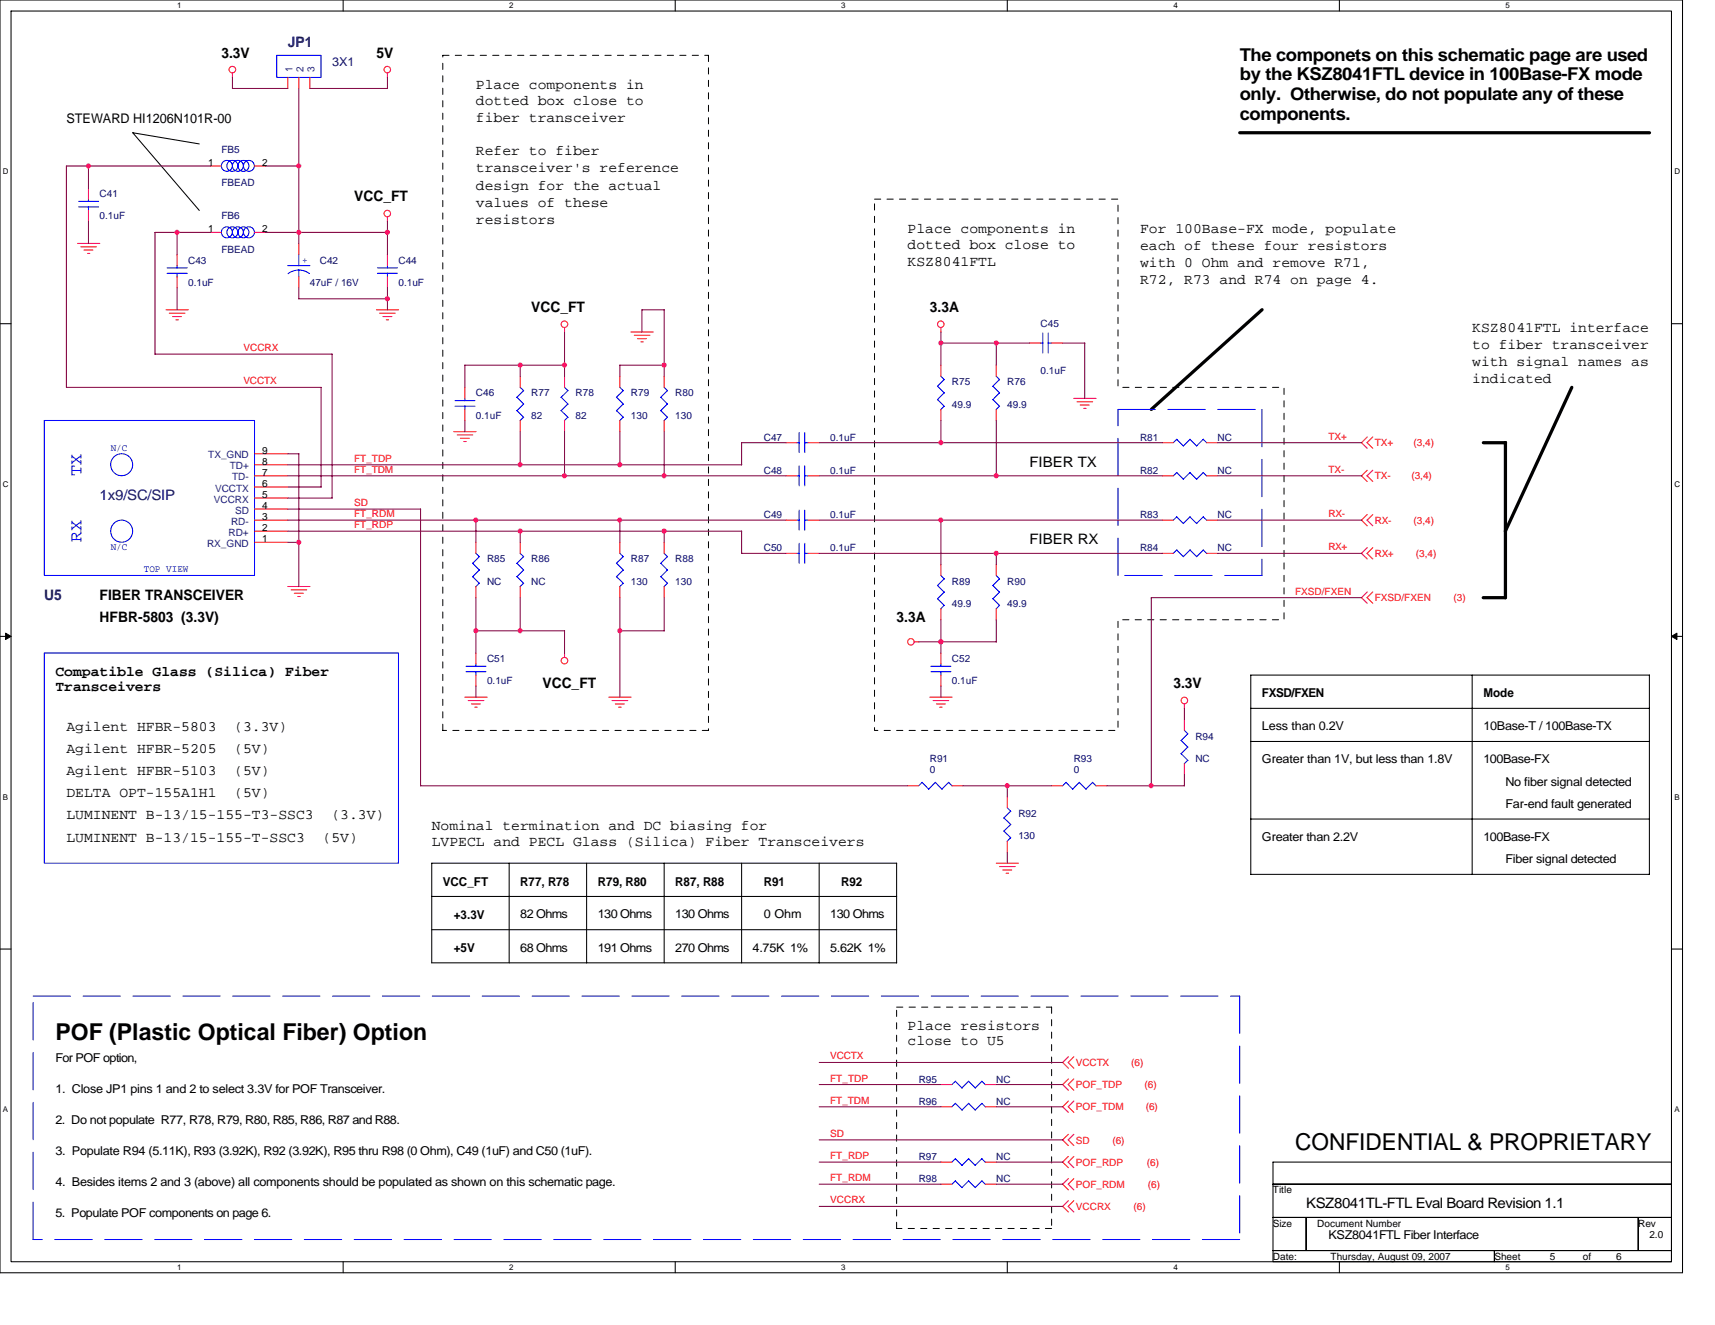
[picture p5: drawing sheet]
<svg xmlns="http://www.w3.org/2000/svg" width="279mm" height="216mm" viewBox="0 0 279 216" stroke-linecap="round" stroke-linejoin="round" font-family="sans-serif">
<path d="M0 0h274.1v207.4h-274.1zM1.8 1.8h270.5v203.8h-270.5z" fill="none" stroke="#000" stroke-width=".17"/>
<g fill="#fff">
<path d="M28.9 .2h.7v1.4h-.7z"/>
<path d="M28.9 205.8h.7v1.4h-.7z"/>
</g>
<path d="M55.9 0v1.8M55.9 205.6v1.8" fill="none" stroke="#000" stroke-width=".17"/>
<g fill="#fff">
<path d="M83 .2h.7v1.4h-.7z"/>
<path d="M83 205.8h.7v1.4h-.7z"/>
</g>
<path d="M110 0v1.8M110 205.6v1.8" fill="none" stroke="#000" stroke-width=".17"/>
<g fill="#fff">
<path d="M137.1 .2h.7v1.4h-.7z"/>
<path d="M137.1 205.8h.7v1.4h-.7z"/>
</g>
<path d="M164.1 0v1.8M164.1 205.6v1.8" fill="none" stroke="#000" stroke-width=".17"/>
<g fill="#fff">
<path d="M191.2 .2h.7v1.4h-.7z"/>
<path d="M191.2 205.8h.7v1.4h-.7z"/>
</g>
<path d="M218.2 0v1.8M218.2 205.6v1.8" fill="none" stroke="#000" stroke-width=".17"/>
<g fill="#fff">
<path d="M245.3 .2h.7v1.4h-.7z"/>
<path d="M245.3 205.8h.7v1.4h-.7z"/>
<path d="M.5 27.3h.9v1.4h-.9z"/>
<path d="M272.8 27.3h.9v1.4h-.9z"/>
<path d="M.5 78.2h.9v1.5h-.9z"/>
<path d="M272.8 78.2h.9v1.5h-.9z"/>
</g>
<path d="M0 52.7h1.8M272.3 52.7h1.8" fill="none" stroke="#000" stroke-width=".17"/>
<g fill="#fff">
<path d="M.5 129.2h.8v1.4h-.8z"/>
<path d="M272.8 129.2h.8v1.4h-.8z"/>
</g>
<path d="M0 103.7h1.8M272.3 103.7h1.8" fill="none" stroke="#000" stroke-width=".17"/>
<path d="M.9 103.2l.9 .5-.9 .5zM272.3 103.7l.9-.5v1z" fill="#000" stroke="#000" stroke-width=".16"/>
<g fill="#fff">
<path d="M.5 180.1h.8v1.4h-.8z"/>
<path d="M272.8 180.1h.8v1.4h-.8z"/>
</g>
<g fill="none" stroke="#000" stroke-width=".17">
<path d="M32.5 23.5l-10.9-1.9 10.9 12.7M203.8 115.4h64.9M239.8 110v32.5M203.8 133.5h64.9M203.8 120.8h64.9M0 154.6h1.8M70.3 146.1h75.8M70.3 156.9h75.8M70.3 151.5h75.8M83 140.7v16.2M95.6 140.7v16.2M108.2 140.7v16.2"/>
<path d="M120.8 140.7v16.2M133.5 140.7v16.2M146.1 140.7v16.2M146.1 140.7h-75.8v16.2M203.8 142.5h64.9M203.8 142.5v-32.5h64.9v32.5M272.3 154.6h1.8M207.4 189.4h64.9v3.6h-64.9zM207.4 193h64.9v5.4h-64.9zM207.4 198.4h5.4v5.4h-5.4zM212.8 198.4h54.1v5.4h-54.1zM266.9 198.4h5.4v5.4h-5.4z"/>
<path d="M207.4 203.8h36.1v1.8h-36.1zM243.5 203.8h28.8v1.8h-28.8z"/>
</g>
<path d="M202 21.6h66.7M205.6 50.5l-18 16.2M241.7 72.1h3.6v25.3M256.1 63.1l-10.9 23.5M241.6 97.4h3.7" fill="none" stroke="#000" stroke-width=".53"/>
<path d="M72.1 9h43.3M115.4 9v110M142.5 32.4h39.6v30.7h27.1v37.9h-27.1v18h-39.6zM72.1 119v-110M115.4 119h-43.3M146.1 164.1h25.2M171.3 164.1v36.1M146.1 200.2v-36.1M171.3 200.2h-25.2" fill="none" stroke="#000" stroke-width=".16" stroke-dasharray="1 1 1 1 1 1 1 1"/>
<g fill="none" stroke="#00f" stroke-width=".17">
<path d="M45.1 9h7.2v3.6h-7.2zM12.8 33.7h3.3M12.8 32.8h3.3M14.4 32.4v.4M14.4 33.7v.6M27.2 44.5h3.3M27.2 43.6h3.3M28.9 43.3v.4M28.9 44.5v.6M46.9 43.3h3.6M48.7 41.5v1.8M48.7 44v1.1"/>
<path d="M50.4 44.6l-1-.5-.8-.1-1 .2-.7 .4M61.5 44.5h3.2M61.5 43.6h3.2M63.1 43.3v.4M63.1 44.5v.6M169.5 55.9h.4M169.9 54.3v3.2M170.8 55.9h.5M170.8 54.3v3.2M7.2 68.5h34.3v25.3h-34.3zM74.1 66.2h3.3M74.1 65.3h3.3"/>
<path d="M75.7 64.9v.4M75.7 66.2v.5M84.2 64.7l1.1 1.1M84.2 66.9l1.1 1.1M84.8 63.1l.5 .6M85.3 63.6l-1.1 1.1M85.3 65.8l-1.1 1.1M85.3 68l-.6 .5M91.4 64.7l1.1 1.1M91.4 66.9l1.1 1.1M92 63.1l.5 .6-1.1 1M92.5 65.8l-1.1 1.1"/>
<path d="M92.5 68l-.6 .5M100.4 64.7l1.2 1.1M100.4 66.9l1.2 1.1M101 63.1l.6 .6M101.5 63.6l-1.1 1.1M101.5 65.8l-1.1 1.1M101.5 68l-.5 .5M107.7 64.7l1.1 1.1M108.2 63.1l.6 .6-1.2 1M108.7 65.8l-1.1 1.1 1.2 1.1M108.7 68l-.5 .5M129.8 77.5h.4"/>
<path d="M129.8 72.1h.4M130.2 70.5v3.2M130.2 75.9v3.3M131.1 77.5h.5M131.1 72.1h.5M131.1 70.5v3.2M131.1 75.9v3.3M152.7 62.9l1.1 1.1-1.1 1.1 1.1 1.1M153.3 61.3l.5 .6-1.1 1M153.8 66.2l-.5 .5M161.8 62.9l1.1 1.1M161.8 65.1l1.1 1.1"/>
<path d="M162.3 61.3l.6 .6M162.8 61.8l-1.1 1.1M162.8 64l-1.1 1.1M162.8 66.2l-.5 .5M191.7 77l1.1 1.1M191.7 71.6l1.1 1.1M191.7 77l-.5 .5M191.7 71.6l-.5 .5M193.9 77l1.1 1.1M193.9 71.6l1.1 1.1M193.9 77l-1.1 1.1M193.9 71.6l-1.1 1.1"/>
<path d="M196 77l.6 .6M196 71.6l.6 .6M196 77l-1.1 1.1M196 71.6l-1.1 1.1M77 91.8l1.1 1.1M77 94l1.1 1.1M77.5 90.2l.6 .5M78.1 90.7l-1.1 1.1M78.1 92.9l-1.1 1.1M78.1 95l-.6 .6M84.2 91.8l1.1 1.1M84.2 94l1.1 1.1"/>
<path d="M84.8 90.2l.5 .5M85.3 90.7l-1.1 1.1M85.3 92.9l-1.1 1.1M85.3 95l-.6 .6M100.4 91.8l1.2 1.1M100.4 94l1.2 1.1M101 90.2l.6 .5M101.5 90.7l-1.1 1.1M101.5 92.9l-1.1 1.1M101.5 95l-.5 .6M107.7 91.8l1.1 1.1M108.2 90.2l.6 .5-1.2 1.1"/>
<path d="M108.7 92.9l-1.1 1.1 1.2 1.1M108.7 95l-.5 .6M129.8 90.2h.4M129.8 84.8h.4M130.2 83.1v3.3M130.2 88.5v3.3M131.1 90.2h.5M131.1 84.8h.5M131.1 83.1v3.3M131.1 88.5v3.3M152.7 95.4l1.1 1.1-1.1 1.1M152.7 97.6l1.1 1.1-.5 .5"/>
<path d="M153.3 93.8l.5 .5-1.1 1.1M161.8 95.4l1.1 1.1M161.8 97.6l1.1 1.1M162.3 93.8l.6 .5M162.8 94.3l-1.1 1.1M162.8 96.5l-1.1 1.1M162.8 98.6l-.5 .6M191.2 90.2l.5-.6 1.1 1.1M191.7 84.2l1.1 1.1M191.7 84.2l-.5 .6M192.8 90.7l1.1-1.1 1.1 1.1M193.9 84.2l1.1 1.1"/>
<path d="M193.9 84.2l-1.1 1.1M196 84.2l.6 .6M196 84.2l-1.1 1.1M196.6 90.2l-.6-.6-1.1 1.1M7.2 106.4h57.7v34.3h-57.7zM75.9 109.5h3.3M75.9 108.6h3.3M77.5 108.2v.4M77.5 109.4v.6M151.7 109.5h3.2M151.7 108.6h3.2M153.3 108.2v.4"/>
<path d="M153.3 109.4v.6M193 119l.5 .6M193.5 119.6l-1.1 1.1M150.2 127.5l1.1 1.1M150.2 127.5l-.5 .5M152.4 127.5l1.1 1.1M152.4 127.5l-1.1 1.1M154.5 127.5l.6 .6M154.6 127.5l-1.1 1.1M163.6 133.3l1.1 1.1-1.2 1M163.6 135.4l1.1 1.1-.6 .6M164.1 131.6l.6 .6-1.2 1.1"/>
<path d="M173.7 127.5l1.1 1.1M173.7 127.5l-.6 .5M175.8 127.5l1.1 1.1M175.9 127.5l-1.1 1.1M178 127.5l.6 .6M178 127.5l-1.1 1.1M192.4 120.6l1.1 1.2M192.4 122.8l1.1 1.1M193.5 121.7l-1.1 1.1M193.5 123.9l-.6 .6M155.6 176.2l1.1 1.1M155.7 176.2l-.6 .5"/>
<path d="M155.7 179.8l-.6 .5M157.8 176.2l1.1 1.1M157.8 176.2l-1.1 1.1M157.8 179.8l-1.1 1.1-1.1-1.1M160 176.2l.5 .5M160 179.8l.5 .6M160 176.2l-1.1 1.1M160 179.8l-1.1 1.1-1.1-1.1M155.6 188.8l1.1 1.1M155.6 192.4l1.1 1.1M155.7 188.8l-.6 .6M155.7 192.4l-.6 .6"/>
<path d="M157.8 188.8l1.1 1.1M157.8 192.4l1.1 1.1M157.8 188.8l-1.1 1.1M157.8 192.4l-1.1 1.1M160 188.8l.5 .6M160 192.4l.5 .6M160 188.8l-1.1 1.1M160 192.4l-1.1 1.1"/>
<circle cx="37" cy="37.9" r=".89"/>
<circle cx="37" cy="27" r=".89"/>
<circle cx="37.9" cy="37.9" r=".9"/>
<circle cx="37.9" cy="27" r=".9"/>
<circle cx="38.8" cy="37.9" r=".89"/>
<circle cx="38.8" cy="27" r=".89"/>
<circle cx="39.7" cy="37.9" r=".89"/>
<circle cx="39.7" cy="27" r=".89"/>
<circle cx="40.6" cy="37.9" r=".89"/>
<circle cx="40.6" cy="27" r=".89"/>
<circle cx="19.8" cy="75.7" r="1.79"/>
<circle cx="19.8" cy="86.5" r="1.8"/>
</g>
<path d="M182.1 66.7h23.5M205.6 66.7v27.1M182.1 93.8v-27.1M205.6 93.8h-23.5M5.4 162.3h196.6M202 162.3v39.7M5.4 202v-39.7M202 202h-196.6" fill="none" stroke="#00f" stroke-width=".16" stroke-dasharray="6.1 2"/>
<g fill="none" stroke="#f00" stroke-width=".17">
<path d="M37.9 11.9v.7M46.9 12.6v1.8M48.7 12.6v1.8M50.5 12.6v1.8M63.1 11.9v.7M12.6 39.7h3.7M14.4 30.6v1.8M14.4 34.3v1.8M34.3 37.9h1.8M34.3 27.1h1.8M41.5 37.9h1.8M41.5 27.1h1.8"/>
<path d="M48.7 39.7v1.8M63.1 35.3v.8M13.2 40.2h2.5M13.7 40.7h1.4M14.2 41.3h.4M27.1 50.5h3.6M27.6 51h2.5M28.1 51.6h1.5M28.7 52.1h.4M28.9 41.5v1.8M28.9 45.1v1.8M48.7 45.1v1.8"/>
<path d="M61.3 50.5h3.6M61.8 51h2.6M62.4 51.6h1.4M62.9 52.1h.4M63.1 41.5v1.8M63.1 45.1v1.8M92 53.4v.7M102.8 54.1h3.6M103.3 54.6h2.6M103.8 55.2h1.5M104.4 55.7h.4M153.3 53.4v.7"/>
<path d="M153.3 59.5v1.8M162.3 59.5v1.8M167.7 55.9h1.8M171.3 55.9h1.8M41.5 77.5h5.4M41.5 79.4h5.4M41.5 73.9h5.4M41.5 75.7h5.4M73.9 70.3h3.7M74.5 70.9h2.5M75 71.4h1.5M75.6 71.9h.3"/>
<path d="M75.7 63.1v1.8M75.7 66.7v1.8M84.8 61.3v1.8M84.8 68.5v1.8M92 61.3v1.8M92 68.5v1.8M101 61.3v1.8M101 68.5v1.8M108.2 61.3v1.8M108.2 68.5v1.8M128 77.5h1.8M128 72.1h1.8"/>
<path d="M131.6 77.5h1.9M131.6 72.1h1.9M153.3 66.7v1.8M162.3 66.7v1.8M174.9 64.9h3.7M175.5 65.5h2.5M176 66h1.4M176.6 66.5h.3M189.4 77.5h1.8M189.4 72.1h1.8M196.6 77.5h1.8M196.6 72.1h1.8"/>
<path d="M222.7 71.2l-.9 .9 .9 .9M222.7 76.6l-.9 .9 .9 1M223.6 71.2l-.9 .9 .9 .9M223.6 76.6l-.9 .9 .9 1M41.5 88.4h5.4M41.5 81.2h5.4M41.5 83h5.4M41.5 84.8h5.4M41.5 86.6h5.4M46.9 95.6h3.6M47.4 96.1h2.6M47.9 96.7h1.5"/>
<path d="M48.5 97.2h.4M77.5 88.4v1.8M77.5 95.6v1.8M84.8 88.4v1.8M84.8 95.6v1.8M101 88.4v1.8M101 95.6v1.8M108.2 88.4v1.8M108.2 95.6v1.8M128 84.8h1.8M128 90.2h1.8M131.6 84.8h1.9"/>
<path d="M131.6 90.2h1.9M153.3 92v1.8M153.3 99.2v1.8M162.3 92v1.8M162.3 99.2v1.8M189.4 84.8h1.8M189.4 90.2h1.8M196.6 84.8h1.8M196.6 90.2h1.8M222.7 83.8l-.9 1 .9 .9M222.7 89.2l-.9 1 .9 .9M222.7 96.5l-.9 .9 .9 .9"/>
<path d="M223.6 83.8l-.9 1 .9 .9M223.6 89.2l-.9 1 .9 .9M223.6 96.5l-.9 .9 .9 .9M75.7 113.6h3.7M76.3 114.2h2.5M76.8 114.7h1.5M77.4 115.2h.3M77.5 106.4v1.8M77.5 110v1.8M92 106.4v.7M99.2 113.6h3.6M99.7 114.2h2.6"/>
<path d="M100.2 114.7h1.5M100.8 115.2h.4M148.9 104.6h.8M151.5 113.6h3.6M152 114.2h2.6M152.5 114.7h1.5M153.1 115.2h.4M153.3 106.4v1.8M153.3 110v1.8M193 114.7v.7M193 117.2v1.8M147.9 128h1.8"/>
<path d="M155.1 128h1.8M164.1 129.8v1.8M164.1 137.1v1.8M171.3 128h1.8M178.5 128h1.8M193 124.4v1.8M162.3 140.7h3.6M162.8 141.2h2.6M163.4 141.8h1.4M163.9 142.3h.4M153.3 176.7h1.8M160.5 176.7h1.8"/>
<path d="M174.1 175.8l-1 .9 1 1M174.1 179.4l-1 .9 1 1M174.1 172.2l-1 .9 1 1M174.9 175.8l-.9 .9 .9 1M174.9 179.4l-.9 .9 .9 1M174.9 172.2l-.9 .9 .9 1M153.3 180.3h1.8M153.3 189.4h1.8M153.3 193h1.8M160.5 180.3h1.8M160.5 189.4h1.8M160.5 193h1.8"/>
<path d="M174.1 184.8l-1 .9 1 1M174.1 188.4l-1 1 1 .9M174.1 192l-1 1 1 .9M174.1 195.6l-1 1 1 .9M174.9 184.8l-.9 .9 .9 1M174.9 188.4l-.9 1 .9 .9M174.9 192l-.9 1 .9 .9M174.9 195.6l-.9 1 .9 .9"/>
<circle cx="37.9" cy="11.3" r=".54"/>
<circle cx="63.1" cy="11.3" r=".53"/>
<circle cx="63.1" cy="34.8" r=".53"/>
<circle cx="92" cy="52.8" r=".54"/>
<circle cx="153.3" cy="52.8" r=".53"/>
<circle cx="92" cy="107.7" r=".54"/>
<circle cx="148.4" cy="104.6" r=".53"/>
<circle cx="192.9" cy="114.1" r=".53"/>
</g>
<g fill="none" stroke="#800040" stroke-width=".17">
<path d="M37.9 12.6v1.8h9M48.7 14.4v25.3M63.1 12.6v1.8h-12.6M14.4 27.1v3.6M14.4 36.1v3.6M28.9 37.9v3.6M34.3 27.1h-23.5v36h41.5M34.3 37.9h-9v19.8h28.8M43.3 27.1h5.4M43.3 37.9h19.8M63.1 36.1v5.4M28.9 46.9v3.6"/>
<path d="M48.7 46.9v1.8M48.7 48.7h14.4M54.1 57.7v23.5M63.1 46.9v3.6M84.8 59.5v1.8M92 54.1v7.2M92 59.5h-16.3v3.6M104.6 54.1v-3.6h3.6v10.8M108.2 59.5h-7.2v1.8M153.3 55.9h14.4M153.3 54.1v5.4M162.3 55.9v3.6"/>
<path d="M173.1 55.9h3.6v9M46.9 77.5h81.2M46.9 75.7h73.9M46.9 73.9h1.8M46.9 79.4h5.4M48.7 73.9v21.7M52.3 63.1v16.3M75.7 68.5v1.9M84.8 70.3v5.5M92 70.3v7.3M101 70.3v5.5M108.2 70.3v7.3"/>
<path d="M128.1 72.1h-7.3v3.7M133.5 77.5h55.9M133.5 72.1h55.9M153.3 68.5v3.7M162.3 68.5v9.1M198.4 77.5h23.4M198.4 72.1h23.4M46.9 86.6h73.9M46.9 84.8h81.2M46.9 83h21.6M46.9 88.4h1.8M46.9 81.2h7.2"/>
<path d="M68.5 83v45.1l79.4-.1M77.5 84.8v3.6M77.5 97.4v9M84.8 86.6v1.8M84.8 97.4v5.4M101 84.8v3.6M101 97.4v16.2M108.2 97.4v5.4h-7.2M108.2 86.6v1.8M120.8 86.6v3.6h7.3M133.5 84.8h55.9M133.5 90.2h55.9"/>
<path d="M153.3 84.8v7.2M162.3 90.2v1.8M198.4 84.8h23.4M198.4 90.2h23.4M221.8 97.4h-34.2v30.7M77.5 102.8h14.5M77.5 111.8v1.8M92 102.8v3.6M149.7 104.6h12.6M153.3 101v5.4M153.3 111.8v1.8M162.3 101v3.6"/>
<path d="M193 115.4v1.8M156.9 128h14.4M164.1 128v1.9M164.1 138.9v1.8M193 126.2v1.8h-12.7M133.5 176.7h19.8M133.5 173.1h39.6M162.3 176.7h10.8M133.5 180.3h19.8M133.5 185.7h39.6M133.5 193h19.8M133.5 196.6h39.6"/>
<path d="M133.5 189.4h19.8M162.3 180.3h10.8M162.3 193h10.8M162.3 189.4h10.8"/>
</g>
<g fill="#f0f" stroke="#f0f" stroke-width=".17">
<circle cx="108.2" cy="86.5" r=".35"/>
<circle cx="162.3" cy="77.5" r=".35"/>
<circle cx="153.3" cy="104.6" r=".35"/>
<circle cx="153.3" cy="84.7" r=".35"/>
<circle cx="153.3" cy="55.9" r=".35"/>
<circle cx="162.3" cy="90.2" r=".35"/>
<circle cx="101" cy="75.7" r=".35"/>
<circle cx="162.3" cy="55.9" r=".35"/>
<circle cx="153.3" cy="72.1" r=".35"/>
<circle cx="92" cy="59.5" r=".35"/>
<circle cx="108.2" cy="59.5" r=".35"/>
<circle cx="63.1" cy="48.7" r=".35"/>
<circle cx="14.4" cy="27" r=".35"/>
<circle cx="84.7" cy="59.5" r=".35"/>
<circle cx="48.7" cy="27" r=".35"/>
<circle cx="77.5" cy="102.8" r=".35"/>
<circle cx="101" cy="102.8" r=".35"/>
<circle cx="84.7" cy="102.8" r=".35"/>
<circle cx="63.1" cy="37.9" r=".35"/>
<circle cx="48.7" cy="37.9" r=".35"/>
<circle cx="48.7" cy="88.4" r=".35"/>
<circle cx="28.8" cy="37.9" r=".35"/>
<circle cx="84.7" cy="86.5" r=".35"/>
<circle cx="101" cy="84.7" r=".35"/>
<circle cx="84.7" cy="75.7" r=".35"/>
<circle cx="108.2" cy="77.5" r=".35"/>
<circle cx="77.5" cy="84.7" r=".35"/>
<circle cx="92" cy="77.5" r=".35"/>
<circle cx="187.5" cy="128" r=".35"/>
<circle cx="164.1" cy="128" r=".35"/>
</g>
<g font-size="3.8">
<text x="9" y="169.4">POF (Plastic Optical Fiber) Option</text>
<text x="211" y="187.3">CONFIDENTIAL &amp; PROPRIETARY</text>
</g>
<g font-size="2.9">
<text x="202" y="9.9">The componets on this schematic page are used</text>
<text x="202" y="13.1">by the KSZ8041FTL device in 100Base-FX mode</text>
<text x="202" y="16.3">only. Otherwise, do not populate any of these</text>
<text x="202" y="19.5">components.</text>
</g>
<g font-size="2.9" fill="#00f">
<text x="13.3" y="77.5" transform="rotate(-90 13.3 77.5)">TX</text>
<text x="13.3" y="88.4" transform="rotate(-90 13.3 88.4)">RX</text>
</g>
<g font-size="2.3">
<text x="36.1" y="9.4">3.3V</text>
<text x="61.3" y="9.4">5V</text>
<text x="77.5" y="14.5">Place components in</text>
<text x="77.5" y="17.2">dotted box close to</text>
<text x="77.5" y="19.9">fiber transceiver</text>
<text x="77.5" y="25.3">Refer to fiber</text>
<text x="77.5" y="28.1">transceiver's reference</text>
<text x="57.7" y="32.8">VCC_FT</text>
<text x="77.5" y="30.9">design for the actual</text>
<text x="77.5" y="33.7">values of these</text>
<text x="77.5" y="36.5">resistors</text>
<text x="147.9" y="37.9">Place components in</text>
<text x="147.9" y="40.6">dotted box close to</text>
<text x="185.7" y="37.9">For 100Base-FX mode, populate</text>
<text x="185.7" y="40.7">each of these four resistors</text>
<text x="147.9" y="43.3">KSZ8041FTL</text>
<text x="185.7" y="43.5">with 0 Ohm and remove R71,</text>
<text x="185.7" y="46.2">R72, R73 and R74 on page 4.</text>
<text x="86.6" y="50.9">VCC_FT</text>
<text x="151.5" y="50.9">3.3A</text>
<text x="239.8" y="54.2">KSZ8041FTL interface</text>
<text x="239.8" y="56.9">to fiber transceiver</text>
<text x="239.8" y="59.7">with signal names as</text>
<text x="239.8" y="62.5">indicated</text>
<text x="167.7" y="76">FIBER TX</text>
<text x="167.7" y="88.6">FIBER RX</text>
<text x="16.2" y="101.4">HFBR-5803 (3.3V)</text>
<text x="16.2" y="97.7">FIBER TRANSCEIVER</text>
<text x="146.1" y="101.4">3.3A</text>
<text x="9" y="110.2">Compatible Glass (Silica) Fiber</text>
<text x="9" y="112.5">Transceivers</text>
<text x="88.4" y="112.2">VCC_FT</text>
<text x="191.2" y="112.2">3.3V</text>
<text x="10.8" y="119.1">Agilent HFBR-5803</text>
<text x="38.2" y="119.1">(3.3V)</text>
<text x="10.8" y="122.7">Agilent HFBR-5205</text>
<text x="38.2" y="122.7">(5V)</text>
<text x="10.8" y="126.3">Agilent HFBR-5103</text>
<text x="10.8" y="129.9">DELTA OPT-155A1H1</text>
<text x="38.2" y="126.3">(5V)</text>
<text x="38.2" y="129.9">(5V)</text>
<text x="10.8" y="133.5">LUMINENT B-13/15-155-T3-SSC3</text>
<text x="10.8" y="137.1">LUMINENT B-13/15-155-T-SSC3</text>
<text x="52.5" y="137.1">(5V)</text>
<text x="54" y="133.5">(3.3V)</text>
<text x="70.3" y="135.3">Nominal termination and DC biasing for</text>
<text x="70.3" y="137.9">LVPECL and PECL Glass (Silica) Fiber Transceivers</text>
<text x="147.9" y="167.8">Place resistors</text>
<text x="147.9" y="170.3">close to U5</text>
<text x="212.8" y="196.8">KSZ8041TL-FTL Eval Board Revision 1.1</text>
</g>
<g font-size="2.3" fill="#000080">
<text x="46.9" y="7.6">JP1</text>
<text x="16.2" y="81.4">1x9/SC/SIP</text>
<text x="7.2" y="97.7">U5</text>
</g>
<text font-size="2.2" x="10.8" y="20">STEWARD HI1206N101R-00</text>
<text font-size="2" fill="#000080" x="54.1" y="10.8">3X1</text>
<g font-size="2">
<text x="205.6" y="113.6">FXSD/FXEN</text>
<text x="241.7" y="113.6">Mode</text>
<text x="205.6" y="119">Less than 0.2V</text>
<text x="241.7" y="119">10Base-T / 100Base-TX</text>
<text x="205.6" y="124.4">Greater than 1V, but less than 1.8V</text>
<text x="241.7" y="124.4">100Base-FX</text>
<text x="245.3" y="131.6">Far-end fault generated</text>
<text x="245.3" y="128">No fiber signal detected</text>
<text x="205.6" y="137">Greater than 2.2V</text>
<text x="241.7" y="137">100Base-FX</text>
<text x="245.3" y="140.6">Fiber signal detected</text>
<text x="72.1" y="144.3">VCC_FT</text>
<text x="73.9" y="149.7">+3.3V</text>
<text x="84.8" y="144.3">R77, R78</text>
<text x="84.8" y="149.6">82 Ohms</text>
<text x="97.4" y="149.6">130 Ohms</text>
<text x="97.4" y="144.3">R79, R80</text>
<text x="110" y="144.3">R87, R88</text>
<text x="110" y="149.6">130 Ohms</text>
<text x="124.4" y="149.6">0 Ohm</text>
<text x="124.4" y="144.3">R91</text>
<text x="135.3" y="149.6">130 Ohms</text>
<text x="137.1" y="144.3">R92</text>
<text x="73.9" y="155.1">+5V</text>
<text x="84.8" y="155.1">68 Ohms</text>
<text x="97.4" y="155.1">191 Ohms</text>
<text x="110" y="155.1">270 Ohms</text>
<text x="122.6" y="155.1">4.75K 1%</text>
<text x="135.3" y="155.1">5.62K 1%</text>
<text x="9" y="173.1">For POF option,</text>
<text x="9" y="178.1">1. Close JP1 pins 1 and 2 to select 3.3V for POF Transceiver.</text>
<text x="9" y="183.2">2. Do not populate R77, R78, R79, R80, R85, R86, R87 and R88.</text>
<text x="9" y="188.2">3. Populate R94 (5.11K), R93 (3.92K), R92 (3.92K), R95 thru R98 (0 Ohm), C49 (1uF) and C50 (1uF).</text>
<text x="9" y="193.3">4. Besides items 2 and 3 (above) all components should be populated as shown on this schematic page.</text>
<text x="9" y="198.3">5. Populate POF components on page 6.</text>
<text x="216.4" y="202">KSZ8041FTL Fiber Interface</text>
</g>
<g font-size="1.6" fill="#004080">
<text x="47.6" y="11.7" transform="rotate(-90 47.6 11.7)">1</text>
<text x="49.4" y="11.7" transform="rotate(-90 49.4 11.7)">2</text>
<text x="51.2" y="11.7" transform="rotate(-90 51.2 11.7)">3</text>
<text x="33.9" y="74.7">TX_GND</text>
<text x="37.4" y="76.5">TD+</text>
<text x="34.8" y="81.9">VCCRX</text>
<text x="35" y="80.1">VCCTX</text>
<text x="37.8" y="78.3">TD-</text>
<text x="38.3" y="83.7">SD</text>
<text x="33.7" y="89.1">RX_GND</text>
<text x="37.2" y="87.3">RD+</text>
<text x="37.6" y="85.5">RD-</text>
</g>
<g font-size="1.6">
<text x="33.9" y="27">1</text>
<text x="42.7" y="27">2</text>
<text x="33.9" y="37.8">1</text>
<text x="42.7" y="37.8">2</text>
<text x="42.7" y="73.9">9</text>
<text x="42.7" y="75.7">8</text>
<text x="42.7" y="77.5">7</text>
<text x="42.7" y="81.1">5</text>
<text x="42.7" y="82.9">4</text>
<text x="42.7" y="79.3">6</text>
<text x="42.7" y="88.3">1</text>
<text x="42.7" y="84.7">3</text>
<text x="42.7" y="86.5">2</text>
<text x="207.4" y="194.4">Title</text>
<text x="207.4" y="199.9">Size</text>
<text x="214.6" y="199.9">Document Number</text>
<text x="266.9" y="199.9">Rev</text>
<text x="268.7" y="201.7">2.0</text>
<text x="207.4" y="205.3">Date:</text>
<text x="216.8" y="205.3">Thursday, August 09, 2007</text>
<text x="243.5" y="205.3">Sheet</text>
<text x="252.5" y="205.3">5</text>
<text x="257.9" y="205.3">of</text>
<text x="263.3" y="205.3">6</text>
</g>
<g font-size="1.6" fill="#000080">
<text x="36.1" y="24.9">FB5</text>
<text x="16.2" y="32.1">C41</text>
<text x="16.2" y="35.8">0.1uF</text>
<text x="36.1" y="35.8">FB6</text>
<text x="36.1" y="30.3">FBEAD</text>
<text x="36.1" y="41.1">FBEAD</text>
<text x="30.6" y="42.9">C43</text>
<text x="30.6" y="46.6">0.1uF</text>
<text x="50.5" y="46.6">47uF / 16V</text>
<text x="52.1" y="42.9">C42</text>
<text x="64.9" y="42.9">C44</text>
<text x="64.9" y="46.6">0.1uF</text>
<text x="169.5" y="53.2">C45</text>
<text x="77.5" y="64.6">C46</text>
<text x="86.6" y="64.6">R77</text>
<text x="93.8" y="64.6">R78</text>
<text x="102.8" y="64.6">R79</text>
<text x="110" y="64.6">R80</text>
<text x="155.1" y="62.8">R75</text>
<text x="164.1" y="62.8">R76</text>
<text x="169.5" y="61">0.1uF</text>
<text x="77.5" y="68.2">0.1uF</text>
<text x="86.6" y="68.2">82</text>
<text x="93.8" y="68.2">82</text>
<text x="102.8" y="68.2">130</text>
<text x="110" y="68.2">130</text>
<text x="124.4" y="71.8">C47</text>
<text x="135.3" y="71.8">0.1uF</text>
<text x="155.1" y="66.4">49.9</text>
<text x="164.1" y="66.4">49.9</text>
<text x="185.7" y="71.8">R81</text>
<text x="198.4" y="71.8">NC</text>
<text x="124.4" y="77.2">C48</text>
<text x="135.3" y="77.2">0.1uF</text>
<text x="185.7" y="77.2">R82</text>
<text x="198.4" y="77.2">NC</text>
<text x="124.4" y="89.9">C50</text>
<text x="124.4" y="84.4">C49</text>
<text x="135.3" y="89.9">0.1uF</text>
<text x="135.3" y="84.4">0.1uF</text>
<text x="185.7" y="84.4">R83</text>
<text x="185.7" y="89.9">R84</text>
<text x="198.4" y="84.4">NC</text>
<text x="198.4" y="89.9">NC</text>
<text x="79.4" y="91.7">R85</text>
<text x="79.4" y="95.3">NC</text>
<text x="86.6" y="91.7">R86</text>
<text x="86.6" y="95.3">NC</text>
<text x="102.8" y="91.7">R87</text>
<text x="102.8" y="95.3">130</text>
<text x="110" y="91.7">R88</text>
<text x="110" y="95.3">130</text>
<text x="155.1" y="95.2">R89</text>
<text x="164.1" y="95.2">R90</text>
<text x="155.1" y="98.9">49.9</text>
<text x="164.1" y="98.9">49.9</text>
<text x="79.4" y="107.9">C51</text>
<text x="155.1" y="107.9">C52</text>
<text x="79.4" y="111.5">0.1uF</text>
<text x="155.1" y="111.5">0.1uF</text>
<text x="151.5" y="124.1">R91</text>
<text x="151.5" y="125.9">0</text>
<text x="174.9" y="124.1">R93</text>
<text x="174.9" y="125.9">0</text>
<text x="194.8" y="120.5">R94</text>
<text x="194.8" y="124.1">NC</text>
<text x="165.9" y="133.1">R92</text>
<text x="165.9" y="136.7">130</text>
<text x="149.7" y="176.4">R95</text>
<text x="162.3" y="176.4">NC</text>
<text x="149.7" y="180">R96</text>
<text x="162.3" y="180">NC</text>
<text x="149.7" y="189">R97</text>
<text x="162.3" y="189">NC</text>
<text x="149.7" y="192.6">R98</text>
<text x="162.3" y="192.6">NC</text>
</g>
<g font-size="1.6" fill="#00f">
<text x="49.2" y="42.9">+</text>
<text x="18" y="73.4">N/C</text>
<text x="18" y="89.6">N/C</text>
<text x="23.4" y="93.2">TOP VIEW</text>
</g>
<g font-size="1.6" fill="#f00">
<text x="39.7" y="57.2">VCCRX</text>
<text x="39.7" y="62.6">VCCTX</text>
<text x="216.4" y="71.6">TX+</text>
<text x="57.7" y="75.2">FT_TDP</text>
<text x="57.7" y="77">FT_TDM</text>
<text x="216.4" y="77">TX-</text>
<text x="224" y="72.7">TX+</text>
<text x="230.3" y="72.7">(3,4)</text>
<text x="57.7" y="82.4">SD</text>
<text x="224" y="78.1">TX-</text>
<text x="229.9" y="78.1">(3,4)</text>
<text x="57.7" y="86.1">FT_RDP</text>
<text x="57.7" y="84.2">FT_RDM</text>
<text x="216.4" y="84.2">RX-</text>
<text x="216.4" y="89.7">RX+</text>
<text x="224" y="85.3">RX-</text>
<text x="230.3" y="85.3">(3,4)</text>
<text x="224" y="90.7">RX+</text>
<text x="230.7" y="90.7">(3,4)</text>
<text x="211" y="96.9">FXSD/FXEN</text>
<text x="224" y="98">FXSD/FXEN</text>
<text x="236.8" y="98">(3)</text>
<text x="135.3" y="172.6">VCCTX</text>
<text x="175.3" y="173.7">VCCTX</text>
<text x="184.3" y="173.7">(6)</text>
<text x="135.3" y="179.8">FT_TDM</text>
<text x="135.3" y="176.2">FT_TDP</text>
<text x="175.3" y="177.3">POF_TDP</text>
<text x="186.5" y="177.3">(6)</text>
<text x="135.3" y="185.3">SD</text>
<text x="175.3" y="180.9">POF_TDM</text>
<text x="186.6" y="180.9">(6)</text>
<text x="135.3" y="188.8">FT_RDP</text>
<text x="175.3" y="186.3">SD</text>
<text x="175.3" y="189.9">POF_RDP</text>
<text x="181.2" y="186.3">(6)</text>
<text x="186.8" y="189.9">(6)</text>
<text x="135.3" y="196.1">VCCRX</text>
<text x="135.3" y="192.4">FT_RDM</text>
<text x="175.3" y="193.5">POF_RDM</text>
<text x="175.3" y="197.1">VCCRX</text>
<text x="184.7" y="197.1">(6)</text>
<text x="187" y="193.5">(6)</text>
</g>
<g font-size="1.3">
<text x="28.9" y="1.4">1</text>
<text x="83" y="1.4">2</text>
<text x="137.1" y="1.4">3</text>
<text x="191.2" y="1.4">4</text>
<text x="245.3" y="1.4">5</text>
<text x=".5" y="28.4">D</text>
<text x="272.8" y="28.4">D</text>
<text x=".5" y="79.4">C</text>
<text x="272.8" y="79.4">C</text>
<text x=".5" y="130.3">B</text>
<text x="272.8" y="130.3">B</text>
<text x=".5" y="181.3">A</text>
<text x="272.8" y="181.3">A</text>
<text x="28.9" y="206.9">1</text>
<text x="83" y="206.9">2</text>
<text x="137.1" y="206.9">3</text>
<text x="191.2" y="206.9">4</text>
<text x="245.3" y="206.9">5</text>
</g>
</svg>
